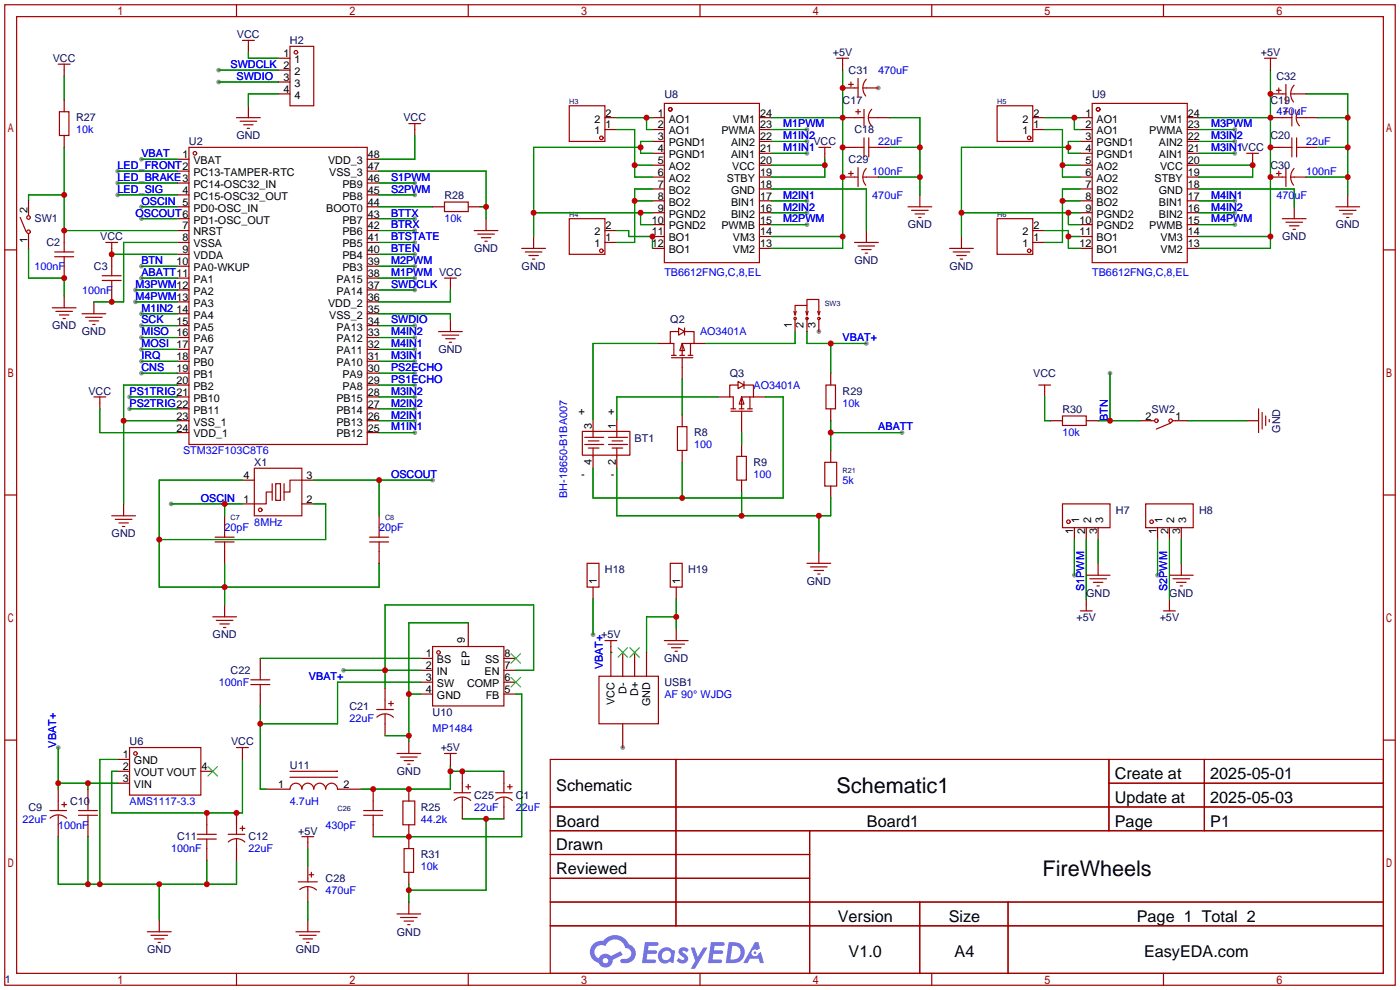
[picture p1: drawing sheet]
<svg xmlns="http://www.w3.org/2000/svg" width="299mm" height="212mm" viewBox="0 0 299 212" stroke-linecap="round" stroke-linejoin="round" font-family="sans-serif">
<g fill="#999">
<circle cx="175" cy="70.9" r=".51"/>
<circle cx="133.1" cy="159.8" r=".51"/>
<circle cx="187.7" cy="18.8" r=".51"/>
<circle cx="25.1" cy="39.1" r=".51"/>
<circle cx="25.1" cy="41.7" r=".51"/>
<circle cx="30.2" cy="44.2" r=".51"/>
<circle cx="30.2" cy="46.7" r=".51"/>
<circle cx="30.2" cy="69.6" r=".51"/>
<circle cx="30.2" cy="72.1" r=".51"/>
<circle cx="30.2" cy="74.7" r=".51"/>
<circle cx="30.2" cy="77.2" r=".51"/>
<circle cx="30.2" cy="79.8" r=".51"/>
<circle cx="88.6" cy="39.1" r=".51"/>
<circle cx="88.6" cy="41.7" r=".51"/>
<circle cx="88.6" cy="46.7" r=".51"/>
<circle cx="88.6" cy="49.3" r=".51"/>
<circle cx="88.6" cy="51.8" r=".51"/>
<circle cx="88.6" cy="54.4" r=".51"/>
<circle cx="88.6" cy="62" r=".51"/>
<circle cx="88.6" cy="69.6" r=".51"/>
<circle cx="88.6" cy="72.1" r=".51"/>
<circle cx="88.6" cy="74.7" r=".51"/>
<circle cx="30.2" cy="34" r=".51"/>
<circle cx="30.2" cy="56.9" r=".51"/>
<circle cx="30.2" cy="59.4" r=".51"/>
<circle cx="29" cy="62" r=".51"/>
<circle cx="88.6" cy="77.2" r=".51"/>
<circle cx="88.6" cy="56.9" r=".51"/>
<circle cx="88.6" cy="79.8" r=".51"/>
<circle cx="88.6" cy="82.3" r=".51"/>
<circle cx="88.6" cy="84.8" r=".51"/>
<circle cx="88.6" cy="87.4" r=".51"/>
<circle cx="88.6" cy="89.9" r=".51"/>
<circle cx="88.6" cy="92.5" r=".51"/>
<circle cx="27.7" cy="87.4" r=".51"/>
<circle cx="27.7" cy="84.8" r=".51"/>
<circle cx="88.6" cy="59.4" r=".51"/>
<circle cx="29" cy="64.5" r=".51"/>
<circle cx="12.4" cy="159.8" r=".51"/>
<circle cx="36.6" cy="107.7" r=".51"/>
<circle cx="92.5" cy="102.6" r=".51"/>
<circle cx="46.7" cy="15" r=".51"/>
<circle cx="46.7" cy="17.5" r=".51"/>
<circle cx="25.1" cy="36.6" r=".51"/>
<circle cx="185.2" cy="73.4" r=".51"/>
<circle cx="172.5" cy="27.7" r=".51"/>
<circle cx="172.5" cy="48" r=".51"/>
<circle cx="172.5" cy="32.8" r=".51"/>
<circle cx="172.5" cy="30.2" r=".51"/>
<circle cx="172.5" cy="42.9" r=".51"/>
<circle cx="172.5" cy="45.5" r=".51"/>
<circle cx="263.9" cy="27.7" r=".51"/>
<circle cx="263.9" cy="48" r=".51"/>
<circle cx="263.9" cy="32.8" r=".51"/>
<circle cx="263.9" cy="30.2" r=".51"/>
<circle cx="263.9" cy="42.9" r=".51"/>
<circle cx="263.9" cy="45.5" r=".51"/>
<circle cx="229.6" cy="122.9" r=".51"/>
<circle cx="247.4" cy="122.9" r=".51"/>
<circle cx="192.8" cy="92.5" r=".51"/>
<circle cx="237.2" cy="79.8" r=".51"/>
<circle cx="73.4" cy="143.3" r=".51"/>
<circle cx="126.7" cy="135.6" r=".51"/>
<circle cx="30.2" cy="67.1" r=".51"/>
</g>
<g fill="none" stroke="#a10000" stroke-width=".25">
<path d="M1 1h297.2v209.6h-297.2zM3.6 3.6h292.1v204.4h-292.1zM50.5 1v2.6M100.1 1v2.6M149.6 1v2.6M199.1 1v2.6M248.7 1v2.6M1 53.4h2.6M295.7 53.4h2.5M1 105.8h2.6M295.7 105.8h2.5M1 158.2h2.6"/>
<path d="M295.7 158.2h2.5M117.6 162.3h178.1v45.7h-178.1zM117.6 172.5h178.1M117.6 177.5h178.1M144.5 162.3v35.6M173 177.5v30.5M237 162.3v15.2M237 167.4h58.7M257.4 162.3v15.2M117.6 182.6h55.4M117.6 192.8h178.1M117.6 187.7h55.4"/>
<path d="M117.6 197.9h178.1M196.6 192.8v15.2M215.4 192.8v15.2M50.5 208v2.6M100.1 208v2.6M149.6 208v2.6M199.1 208v2.6M248.7 208v2.6"/>
</g>
<g fill="#5487ff">
<path d="M145.3 202.7a1.3 1.3 0 0 1 1.9 .3l-.4 .6a.54 .54 0 0 0-.9-.2l.1 .2a1.34 1.34 0 0 1 .9 1.8 1.47 1.47 0 0 1-2.3-.1l.5-.6 .8 .5a.31 .31 0 0 0 .4-.3 .31 .31 0 0 0-.3-.4 1.12 1.12 0 0 1-.7-1.8z"/>
<path d="M147.6 202.5h.9l.6 2 1.2-2h.9l-2.7 4.6h-.9l1-1.7z"/>
<path d="M137.8 201.4h1.7a1.31 1.31 0 0 1 1.2 .2 .4 .4 0 0 1-.3 .5l-1.8 .1-.1 .9h1.6a.4 .4 0 0 1 .4 .4 .4 .4 0 0 1-.5 .4h-1.6l-.2 1.2h1.4a.46 .46 0 0 1 .5 0 .46 .46 0 0 1 .1 .5l-.4 .2h-2.6z"/>
<path d="M151.9 201.4h1.7a1.32 1.32 0 0 1 1.2 .2 .39 .39 0 0 1-.3 .5l-1.8 .1-.1 .9h1.6a.4 .4 0 0 1 .4 .4 .4 .4 0 0 1-.4 .4h-1.7l-.2 1.2h1.4a.46 .46 0 0 1 .5 0 .46 .46 0 0 1 .1 .5l-.4 .2h-2.6z"/>
<path d="M161.3 201.4h.8l.3 1.3-.6 .4a.75 .75 0 0 0-1.1 .3 .75 .75 0 0 0 .5 1 .75 .75 0 0 0 .9-.7l.5-.2 .6 2.3h-.8l-.3-.9h-1.8l-.5 .9h-1z"/>
<path d="M155.7 201.4l-.6 4.4h1.5a2.27 2.27 0 0 0 2.6-2.2 2.27 2.27 0 0 0-2.7-2.2zM156.5 202.1a1.5 1.5 0 0 1 1.8 1.6 1.5 1.5 0 0 1-1.9 1.4h-.3z"/>
<path d="M141.2 203a1.6 1.6 0 0 0-.3 2.3 1.6 1.6 0 0 0 2.3 .2l.7 .3 .3-2.4-.1-.3-.5-.1a1.58 1.58 0 0 0-2.4 0zM141.8 203.5a.98 .98 0 0 1 1.6 .4 .98 .98 0 0 1-1.1 1.3 .94 .94 0 0 1-.9-.7 .94 .94 0 0 1 .4-1z"/>
<path d="M126.8 201.8a2.37 2.37 0 0 0 1.1 4 1.54 1.54 0 0 0 1.8 1 1.54 1.54 0 0 0 1.2-1.6l2.2-1.1-.5-.8-2 1a1.57 1.57 0 0 0-2.7 .5 1.5 1.5 0 0 1-.7-2.1 1.5 1.5 0 0 1 2.2-.5 2.23 2.23 0 0 1 2.3-1.4 2.23 2.23 0 0 1 2 1.8 1.16 1.16 0 0 1 1.2 1.1 1.16 1.16 0 0 1-1.1 1.2h-.7a.47 .47 0 0 0-.5 .4 .47 .47 0 0 0 .4 .5 2.17 2.17 0 0 0 2.5-.9 2.17 2.17 0 0 0-.3-2.7l-.8-.4a3.2 3.2 0 0 0-5.5-.7l-1.1 .1zM128.8 205.3a.6 .6 0 0 1 1.2 0 .6 .6 0 0 1-1.2 0z"/>
<circle cx="161.4" cy="203.6" r=".28"/>
</g>
<g fill="none" stroke="#a10000" stroke-width=".25">
<path d="M12.4 13.7h2.6M13.7 13.7v1.3M51.8 8.6h2.6M53.1 8.6v1.3M62 9.9h5.1v12.7h-5.1zM178.8 12.4h2.6M180.1 12.4v1.3M181.4 18h1M181.9 17.5v1M182.6 18.8h.8M183.4 16.8v4M184.4 18.8h.8"/>
<path d="M185.1 16.9a2.74 2.74 0 0 0-.1 3.6M270.3 12.4h2.5M271.5 12.4v1.3M272.8 19.3h1M273.3 18.8v1M274.8 18v4.1M276.6 18.2a2.74 2.74 0 0 0-.1 3.6M12.7 23.9h2v5.1h-2zM40.4 31.5h38.1v63.5h-38.1zM50.5 25.1h5.1M51.3 25.9h3.6M52.1 26.7h2"/>
<path d="M52.8 27.4h.5M87.4 26.4h2.5M88.6 26.4v1.3M121.7 22.6h7.6v7.6h-7.6zM142 22.1h20.3v34h-20.3zM175 31.5h2.5M176.3 31.5v1.3M181.4 37.1h1M181.9 36.6v1M182.6 25.1h2.1M182.6 31.5h2.1M182.6 37.8h.8"/>
<path d="M182.9 23.9h1M183.4 23.4v1M183.4 35.8v4.1M184.4 37.8h.8M184.7 23.4v3.5M184.7 29.5v4M185.1 36a2.74 2.74 0 0 0-.1 3.6M185.7 25.1h2M185.7 29.5v4M185.7 31.5h2M186.3 23.4a2.54 2.54 0 0 0 0 3.5M213.1 22.6h7.6v7.6h-7.6z"/>
<path d="M233.4 22.1h20.3v34h-20.3zM266.4 32.8h2.6M267.7 32.8v1.2M272.8 37.1h1M273.3 36.6v1M274.1 25.1h2M274.1 31.5h2M274.1 37.8h.7M274.1 20.1h.7M274.3 23.9h1M274.8 23.4v1M274.8 35.8v4.1"/>
<path d="M275.8 37.8h.8M275.8 20.1h.8M276.1 23.4v3.5M276.1 29.5v4M276.6 36a2.74 2.74 0 0 0-.1 3.6M277.1 25.1h2M277.1 31.5h2M277.1 29.5v4M277.8 23.4a2.54 2.54 0 0 0-.1 3.5M4.3 46.5l1.3 3M6.1 45.5v.5M6.1 50v.5"/>
<path d="M11.7 54.9h4M11.7 53.8h4M13.7 51.8v2M13.7 54.9v2M21.8 59.9h4.1M21.8 58.9h4.1M22.6 51.8h2.5M23.9 51.8v1.3M23.9 56.9v2M23.9 59.9v2.1M95 43.2h5.1v2h-5.1zM95 59.4h2.5"/>
<path d="M96.3 59.4v1.3M101.3 49.3h5.1M102.1 50h3.6M102.9 50.8h2M103.6 51.6h.5M111.5 53.1h5.1M112.3 53.8h3.5M113 54.6h2.1M113.8 55.4h.5M121.7 46.7h7.6v7.7h-7.6zM182.6 51.8h5.1M183.4 52.6h3.5"/>
<path d="M184.1 53.3h2.1M184.9 54.1h.5M194.1 44.2h5M194.8 45h3.6M195.6 45.7h2M196.3 46.5h.5M202.9 53.1h5.1M203.7 53.8h3.6M204.5 54.6h2M205.2 55.4h.5M213.1 46.7h7.6v7.7h-7.6zM274.1 46.7h5"/>
<path d="M274.8 47.5h3.6M275.6 48.3h2M276.4 49h.5M285.5 44.2h5.1M286.3 45h3.5M287 45.7h2.1M287.8 46.5h.5M11.2 65.8h5.1M11.9 66.5h3.6M12.7 67.3h2M13.5 68.1h.5M17.5 67.1h5.1"/>
<path d="M18.3 67.8h3.5M19 68.6h2.1M19.8 69.3h.5M93.7 70.9h5.1M94.5 71.6h3.5M95.2 72.4h2.1M96 73.2h.5M143.5 76.5h4.6M143.5 75.9h1M145 70.1l1.3 .8-1.3 .7zM145 70.9h-1.7v2.5h.7v2.5M145.3 75.9h1"/>
<path d="M145.8 73.4l.5 1.5h-1zM145.8 76.5v2M146.3 70.9h2v2.5h-2.5v2.5M146.3 70.1v1.5M147.1 75.9h1M147.6 73.4v2.5M169.7 66.5l.2 .8M169.9 67.3v-2h2.6v2M170.2 66.5l-.3 .8M172.2 66.5l.3 .8M172.5 65.3v-1.3h2.5v3.1M172.7 66.5l-.2 .8"/>
<path d="M174.8 66.5l.2 .8 .3-.8M20.1 84.8h2.5M21.3 84.8v1.3M124.5 92.2h10.1v5.1h-10.1zM125 93.5h4M125 95h4M125.7 94.2h2.3M125.7 95.8h2.3M126.7 92.2v1.3M126.7 95.8v1.7M130 93.5h4.1M130 95h4.1"/>
<path d="M130.8 94.2h2.3M130.8 95.8h2.3M131.8 92.2v1.3M131.8 95.8v1.7M144.8 91.2h2v5.1h-2zM156.2 87.9h4.6M156.2 87.4h1M157.5 97.5h2v5.1h-2zM157.7 81.5l1.3 .8-1.3 .8zM157.7 82.3h-1.7v2.5h.7v2.6M158 87.4h1M158.5 84.8l.5 1.6h-1z"/>
<path d="M158.5 87.9v2M159 82.3h2v2.5h-2.5v2.6M159 81.5v1.6M159.8 87.4h1M160.3 84.8v2.6M176.3 98.8h2.5v5.1h-2.5zM176.5 82.3h2.1v5.1h-2.1zM222 82.3h2.5M223.3 82.3v1.3M227.1 88.9h5.1v2h-5.1zM246.1 89.9h.5M250.2 90.4l-3.1 1.3"/>
<path d="M250.7 89.9h.5M269 87.4v5.1M269.7 88.1v3.6M270.5 88.9v2M271.3 89.7v.5M23.9 110.2h5.1M24.6 111h3.6M25.4 111.8h2M26.2 112.5h.5M46 114.8h4M46 115.8h4M48 112.8v2"/>
<path d="M48 115.8v2.1M54.4 100.1h10.1v10.1h-10.1zM58.2 105.2h-1.3v2.5h-2.5M58.2 103.4v3.5M58.9 103.4h1v3.5h-1zM60.7 103.4v3.5M64.5 102.6h-2.5v2.6h-1.3M79 114.8h4.1M79 115.8h4.1M81 112.8v2M81 115.8v2.1M227.1 107.7h10.1v5.1h-10.1z"/>
<path d="M244.9 107.7h10.1v5.1h-10.1zM45.5 131.8h5M46.2 132.6h3.6M47 133.4h2M47.8 134.1h.5M92.5 138.2h15.2v12.7h-15.2zM125.5 120.4h2.5v5.1h-2.5zM129.3 136.9h2.5M130.6 136.9v1.3M142 136.9h5.1M142.7 137.7h3.6M143.3 120.4h2.5v5.1h-2.5z"/>
<path d="M143.5 138.4h2M144.3 139.2h.5M172.5 120.4h5M173.2 121.2h3.6M174 121.9h2M174.8 122.7h.5M230.9 130.6h2.5M232.2 129.3v1.3M232.2 122.9h5M232.9 123.7h3.6M233.7 124.5h2M234.4 125.2h.5"/>
<path d="M248.7 130.6h2.5M249.9 129.3v1.3M249.9 122.9h5.1M250.7 123.7h3.6M251.5 124.5h2M252.2 125.2h.5M27.7 159.8h15.2v10.1h-15.2zM50.5 159.8h2.6M51.8 159.8v1.2M53.6 145.3h4.1M53.6 146.3h4.1M55.6 143.3v2"/>
<path d="M55.6 146.3v2M80.5 151.6h3.6M80.5 153.3a2.54 2.54 0 0 1 3.6 0M82.3 149.6v2M82.3 152.7v2M83.1 150.4h1M83.6 149.9v1M128 144.5h12.7v10.2h-12.7zM10.7 173.2h3.5M10.7 174.9a2.54 2.54 0 0 1 3.5 0M12.4 171.2v2M12.4 174.2v2.1"/>
<path d="M13.2 172h1M13.7 171.5v1M16.8 173.2h4M16.8 174.2h4M18.8 171.2v2M18.8 174.2v2.1M42.2 178.3h4M42.2 179.3h4M44.2 176.3v2M44.2 179.3v2.1M48.8 178.3h3.5M48.8 179.9a2.54 2.54 0 0 1 3.5 .1"/>
<path d="M50.5 176.3v2M50.5 179.3v2.1M51.3 177h1M51.8 176.5v1M62 164.8h10.1h-.2M62 168.7a1.27 1.27 0 0 1 1.2-1.3 1.27 1.27 0 0 1 1.3 1.3 1.27 1.27 0 0 1 1.3-1.3 1.27 1.27 0 0 1 1.3 1.3 1.27 1.27 0 0 1 1.2-1.3 1.27 1.27 0 0 1 1.3 1.3 1.27 1.27 0 0 1 1.3-1.3 1.27 1.27 0 0 1 1.2 1.3M62 166.1h10.1M64.5 178.8h2.6M65.8 178.8v1.3M77.7 173.2h4.1M77.7 174.2h4.1M79.8 171.2v2"/>
<path d="M79.8 174.2v2.1M84.8 161h5.1M85.6 161.8h3.6M86.1 171.2h2.5v5.1h-2.5zM86.4 162.6h2M87.1 163.3h.5M95 161h2.5M96.3 161v1.3M97 169.4h3.6M97.1 171.1a2.54 2.54 0 0 1 3.5 0M98.8 167.4v2M98.8 170.4v2.1"/>
<path d="M99.6 168.1h1M100.1 167.6v1.1M105.9 169.4h3.6M105.9 171.1a2.54 2.54 0 0 1 3.6 0M107.7 167.4v2M107.7 170.4v2.1M108.5 168.1h1M109 167.6v1.1M31.5 199.1h5.1M32.3 199.9h3.5M63.2 199.1h5.1M63.8 188.5h4"/>
<path d="M64 199.9h3.6M64.1 190.1a2.74 2.74 0 0 1 3.5 .1M65.8 187.7v.8M65.8 189.5v.7M66 186.9h1.1M66.5 186.4v1.1M84.8 195.3h5.1M85.6 196.1h3.6M86.4 181.4h2v5h-2zM86.4 196.9h2M87.1 197.6h.5M33 200.7h2.1"/>
<path d="M33.8 201.4h.5M64.8 200.7h2M65.5 201.4h.5"/>
<circle cx="63.2" cy="11.2" r=".38"/>
<circle cx="41.7" cy="32.8" r=".38"/>
<circle cx="128.5" cy="29.5" r=".38"/>
<circle cx="143.3" cy="23.4" r=".38"/>
<circle cx="220" cy="29.5" r=".38"/>
<circle cx="234.7" cy="23.4" r=".38"/>
<circle cx="6.1" cy="49.5" r=".38"/>
<circle cx="6.1" cy="46.5" r=".38"/>
<circle cx="128.5" cy="53.6" r=".38"/>
<circle cx="220" cy="53.6" r=".38"/>
<circle cx="169.9" cy="68.1" r=".25"/>
<circle cx="172.5" cy="68.1" r=".25"/>
<circle cx="175" cy="68.1" r=".25"/>
<circle cx="247.1" cy="89.9" r=".38"/>
<circle cx="250.2" cy="89.9" r=".38"/>
<circle cx="55.6" cy="109" r=".38"/>
<circle cx="228.3" cy="111.5" r=".38"/>
<circle cx="246.1" cy="111.5" r=".38"/>
<circle cx="93.7" cy="139.4" r=".38"/>
<circle cx="29" cy="161" r=".38"/>
</g>
<g fill="none" stroke="#870000" stroke-width=".25">
<path d="M13.7 15v1.3M53.1 9.9v1.3M59.4 12.4h2.6M59.4 15h2.6M59.4 17.5h2.6M180.1 13.7v1.3M180.1 18.8h2.5M185.2 18.8h2.5M271.5 13.7v1.3M13.7 21.3v2.6M13.7 29v2.5M37.8 34h2.6"/>
<path d="M37.8 36.6h2.6M37.8 39.1h2.6M53.1 22.6v2.5M59.4 20.1h2.6M78.5 34h2.5M78.5 36.6h2.5M78.5 39.1h2.5M88.6 27.7v1.3M129.3 25.1h2.5M129.3 27.7h2.5M139.4 25.1h2.6M139.4 27.7h2.6"/>
<path d="M139.4 30.2h2.6M139.4 32.8h2.6M139.4 35.3h2.6M139.4 37.8h2.6M162.3 25.1h2.5M162.3 27.7h2.5M162.3 30.2h2.5M162.3 32.8h2.5M162.3 35.3h2.5M162.3 37.8h2.5M176.3 32.8v1.2M180.1 25.1h2.5"/>
<path d="M180.1 37.8h2.5M180.1 31.5h2.5M185.2 37.8h2.5M187.7 25.1h2.5M187.7 31.5h2.5M220.7 25.1h2.6M220.7 27.7h2.6M230.9 25.1h2.5M230.9 27.7h2.5M230.9 30.2h2.5M230.9 32.8h2.5M230.9 35.3h2.5"/>
<path d="M230.9 37.8h2.5M253.7 25.1h2.6M253.7 27.7h2.6M253.7 30.2h2.6M253.7 32.8h2.6M253.7 35.3h2.6M253.7 37.8h2.6M267.7 34v1.3M271.5 20.1h2.6M271.5 25.1h2.6M271.5 37.8h2.6M271.5 31.5h2.6"/>
<path d="M276.6 20.1h2.5M276.6 37.8h2.5M279.1 25.1h2.6M279.1 31.5h2.6M6.1 42.9v2.6M6.1 50.5v2.6M13.7 49.3v2.5M13.7 56.9v2.5M23.9 53.1v3.8M37.8 41.7h2.6M37.8 44.2h2.6M37.8 46.7h2.6"/>
<path d="M37.8 49.3h2.6M37.8 51.8h2.6M37.8 54.4h2.6M37.8 56.9h2.6M37.8 59.4h2.6M78.5 41.7h2.5M78.5 44.2h2.5M78.5 46.7h2.5M78.5 49.3h2.5M78.5 51.8h2.5M78.5 54.4h2.5M78.5 56.9h2.5"/>
<path d="M78.5 59.4h2.5M92.5 44.2h2.5M100.1 44.2h2.5M103.9 46.7v2.6M114 50.5v2.6M129.3 49.3h2.5M129.3 51.8h2.5M139.4 40.4h2.6M139.4 42.9h2.6M139.4 45.5h2.6M139.4 48h2.6M139.4 50.5h2.6"/>
<path d="M139.4 53.1h2.6M162.3 40.4h2.5M162.3 42.9h2.5M162.3 45.5h2.5M162.3 48h2.5M162.3 50.5h2.5M162.3 53.1h2.5M185.2 49.3v2.5M196.6 41.7v2.5M205.5 50.5v2.6M220.7 49.3h2.6M220.7 51.8h2.6"/>
<path d="M230.9 40.4h2.5M230.9 42.9h2.5M230.9 45.5h2.5M230.9 48h2.5M230.9 50.5h2.5M230.9 53.1h2.5M253.7 40.4h2.6M253.7 42.9h2.6M253.7 45.5h2.6M253.7 48h2.6M253.7 50.5h2.6M253.7 53.1h2.6"/>
<path d="M276.6 44.2v2.5M288 41.7v2.5M13.7 63.2v2.6M20.1 64.5v2.6M23.9 62v2.5M37.8 62h2.6M37.8 64.5h2.6M37.8 67.1h2.6M37.8 69.6h2.6M37.8 72.1h2.6M37.8 74.7h2.6M37.8 77.2h2.6"/>
<path d="M37.8 79.8h2.6M78.5 62h2.5M78.5 64.5h2.5M78.5 67.1h2.5M78.5 69.6h2.5M78.5 72.1h2.5M78.5 74.7h2.5M78.5 77.2h2.5M78.5 79.8h2.5M96.3 60.7v1.3M96.3 68.3v2.6M140.7 73.4h2.6"/>
<path d="M145.8 78.5v2.5M148.3 73.4h2.6M169.9 68.3v2.6M172.5 67.8v3.1M175 68.3v2.6M177.5 79.8v2.5M21.3 86.1v1.3M37.8 82.3h2.6M37.8 84.8h2.6M37.8 87.4h2.6M37.8 89.9h2.6M37.8 92.5h2.6"/>
<path d="M78.5 82.3h2.5M78.5 84.8h2.5M78.5 87.4h2.5M78.5 89.9h2.5M78.5 92.5h2.5M126.7 89.7v2.5M126.7 97.5v2.6M131.8 89.7v2.5M131.8 97.5v2.6M145.8 88.6v2.6M145.8 96.3v2.5M153.4 84.8h2.6"/>
<path d="M158.5 89.9v2.6M158.5 95v2.5M161 84.8h2.6M177.5 87.4v2.5M177.5 96.3v2.5M223.3 83.6v1.2M224.5 89.9h2.6M232.2 89.9h2.5M243.6 89.9h2.5M251.2 89.9h2.5M266.4 89.9h2.6M26.4 107.7v2.5"/>
<path d="M48 110.2v2.6M48 117.9v2.5M51.8 107.7h2.6M51.8 102.6h2.6M64.5 107.7h2.6M64.5 102.6h2.6M81 110.2v2.6M81 117.9v2.5M158.5 102.6v2.6M175 117.9v2.5M177.5 103.9v2.5M229.6 112.8v2.5"/>
<path d="M232.2 112.8v2.5M234.7 112.8v2.5M247.4 112.8v2.5M249.9 112.8v2.5M252.5 112.8v2.5M48 129.3v2.5M100.1 133.1v5.1M126.7 125.5v2.5M130.6 138.2v6.3M133.1 139.4v5.1M135.6 139.4v5.1M138.2 139.4v5.1"/>
<path d="M144.5 125.5v2.5M144.5 134.4v2.5M232.2 128v1.3M234.7 120.4v2.5M249.9 128v1.3M252.5 120.4v2.5M55.6 140.7v2.6M55.6 148.3v2.6M82.3 147.1v2.5M82.3 154.7v2.5M87.4 158.5v2.5M89.9 140.7h2.6"/>
<path d="M89.9 143.3h2.6M89.9 145.8h2.6M89.9 148.3h2.6M107.7 140.7h2.5M107.7 143.3h2.5M107.7 145.8h2.5M107.7 148.3h2.5M133.1 154.7v5.1M12.4 168.7v2.5M12.4 176.3v2.5M18.8 168.7v2.5M18.8 176.3v2.5"/>
<path d="M25.1 164.8h2.6M25.1 167.4h2.6M25.1 162.3h2.6M42.9 164.8h2.6M44.2 173.7v2.6M50.5 173.7v2.6M51.8 161v1.3M56.9 168.7h5.1M72.1 168.7h5.1M79.8 168.7v2.5M79.8 176.3v2.5M87.4 168.7v2.5"/>
<path d="M87.4 176.3v5.1M96.3 162.3v1.3M98.8 164.8v2.6M98.8 172.5v2.5M107.7 164.8v2.6M107.7 172.5v2.5M34 196.6v2.5M44.2 181.4v2.5M50.5 181.4v2.5M65.8 180.1v1.3M65.8 185.2v2.5M65.8 190.2v2.6"/>
<path d="M65.8 196.6v2.5M87.4 186.4v2.6M87.4 192.8v2.5"/>
</g>
<g fill="none" stroke="#008700" stroke-width=".25">
<path d="M13.7 16.3v5M46.7 15h12.7M46.7 17.5h12.7M53.1 11.2v1.2h6.3M180.1 15v38.1h-15.3M271.5 15v38.1h-15.2M13.7 31.5v17.8h24.1M25.1 39.1h12.7M25.1 36.6h12.7M30.2 34h7.6M59.4 20.1h-6.3v2.5M81 39.1h7.6"/>
<path d="M81 36.6h22.9v10.1M88.6 29v5h-7.6M131.8 25.1h7.6M131.8 27.7h3.8v10.1h3.8M135.6 35.3h3.8M136.9 31.5h-22.9v19M138.2 25.1v2.6h1.2M139.4 30.2h-2.5v2.6h2.5M164.8 25.1h15.3M164.8 27.7h7.7M164.8 32.8h7.7M164.8 30.2h7.7"/>
<path d="M164.8 35.3h11.5M176.3 34v3.8h-11.5M187.7 37.8h8.9M190.2 25.1h6.4v16.6M190.2 31.5h6.4M223.3 25.1h7.6M223.3 27.7h3.8v10.1h3.8M227.1 35.3h3.8M228.3 31.5h-22.8v19M229.6 25.1v2.6h1.3M230.9 30.2h-2.6v2.6h2.6M256.3 25.1h15.2"/>
<path d="M256.3 27.7h7.6M256.3 32.8h7.6M256.3 30.2h7.6M256.3 35.3h11.4v2.5h-11.4M279.1 20.1h8.9v21.6M279.1 37.8h8.9M281.7 25.1h6.3M281.7 31.5h6.3M6.1 53.1v6.3h7.6v3.8M13.7 41.7h-7.6v1.2M23.9 54.4h13.9M25.1 41.7h12.7"/>
<path d="M30.2 44.2h7.6M30.2 46.7h7.6M30.2 56.9h7.6M30.2 59.4h7.6M37.8 51.8h-11.4v12.7h-6.3M81 41.7h7.6M81 44.2h11.5M81 46.7h7.6M81 49.3h7.6M81 51.8h7.6M81 54.4h7.6M81 56.9h7.6"/>
<path d="M81 59.4h7.6M102.6 44.2h1.3M114 45.5h25.4M131.8 49.3h2.6v1.2h5v2.6M135.6 42.9h3.8M136.9 45.5v2.5h2.5M139.4 40.4h-3.8v11.4h-3.8M164.8 45.5h7.7M164.8 48h7.7M164.8 50.5h15.3M164.8 40.4h20.4v8.9M164.8 42.9h7.7"/>
<path d="M205.5 45.5h25.4M223.3 49.3h5v3.8h2.6M227.1 42.9h3.8M228.3 45.5v2.5h2.6M228.3 50.5h2.6M230.9 40.4h-3.8v11.4h-3.8M256.3 45.5h7.6M256.3 48h7.6M256.3 50.5h15.2M256.3 40.4h20.3v3.8M256.3 42.9h7.6M29 62h8.8"/>
<path d="M29 64.5h8.8M30.2 69.6h7.6M30.2 72.1h7.6M30.2 74.7h7.6M30.2 77.2h7.6M30.2 79.8h7.6M30.2 67.1h7.6M81 69.6h7.6M81 72.1h7.6M81 74.7h7.6M81 77.2h7.6M81 79.8h7.6"/>
<path d="M81 62h7.6M81 67.1h15.3v1.2M96.3 62v2.5h-15.3M140.7 73.4h-14v16.3M169.9 70.9v2.5h-19M172.5 70.9v2.5h12.7M177.5 73.4v6.4M237.2 79.8v10.1M21.3 87.4v5.1h16.5M26.4 89.9h11.4M27.7 84.8h10.1M27.7 87.4h10.1"/>
<path d="M37.8 82.3h-11.4v25.4M81 82.3h7.6M81 89.9h7.6M81 92.5h7.6M81 84.8h7.6M81 87.4h7.6M145.8 81v7.6M145.8 98.8v7.6M153.4 84.8h-21.6v4.9M158.5 92.5v2.5M163.6 84.8h3.8v21.6h-40.7v-6.3M177.5 92.5h15.3"/>
<path d="M177.5 89.9v6.4M223.3 84.8v5.1h1.2M234.7 89.9h8.9M253.7 89.9h12.7M36.6 107.7h15.2M48 107.7v2.5M51.8 102.6h-17.8v22.9h47v-5.1M67.1 107.7h2.5v7.6h-35.6M67.1 102.6h25.4M81 102.6v7.6M131.8 100.1v10.1h45.7v-3.8M158.5 105.2v5"/>
<path d="M175 110.2v7.7M229.6 115.3v7.6M232.2 115.3v12.7M234.7 115.3v5.1M247.4 115.3v7.6M249.9 115.3v12.7M252.5 115.3v5.1M48 120.4v8.9M100.1 133.1h-12.7v25.4M126.7 128v7.6M130.6 139.4h.1M144.5 131.8h-6.3v7.6"/>
<path d="M144.5 128v6.4M12.4 159.8v8.9M55.6 140.7h34.3M55.6 150.9v17.8h1.3M73.4 143.3h16.5M82.3 157.2h5.1M87.4 148.3h2.5M89.9 145.8h-17.8v8.9h-16.5M110.2 143.3h3.8v-14h-31.7v17.8M110.2 148.3h1.3v30.5h-31.7M12.4 167.4h12.7M12.4 178.8v10.2h38.1v-5.1"/>
<path d="M18.8 167.4v1.3M18.8 178.8v10.2M25.1 162.3h-3.8v26.7M51.8 162.3v11.4h-27.9v-8.9h1.2M96.3 163.6v5.1h-19.1M96.3 164.8h11.4M98.8 175h8.9M103.9 175v15.2h-16.5M34 189v7.6M44.2 183.9v5.1M65.8 181.4v3.8M65.8 192.8v3.8"/>
<path d="M87.4 189v3.8"/>
</g>
<path d="M109.2 139.7l2.1 2M111.3 139.7l-2.1 2M132.1 138.4l2 2.1M134.1 138.4l-2 2.1M134.6 138.4l2.1 2.1M136.7 138.4l-2.1 2.1M109.2 144.8l2.1 2M111.3 144.8l-2.1 2M44.4 163.8l2.1 2.1M46.5 163.8l-2.1 2.1" fill="none" stroke="#3c3" stroke-width=".25"/>
<g fill="#c00">
<circle cx="23.9" cy="64.5" r=".63"/>
<circle cx="26.4" cy="89.9" r=".63"/>
<circle cx="103.9" cy="44.2" r=".63"/>
<circle cx="13.7" cy="59.4" r=".63"/>
<circle cx="13.7" cy="49.3" r=".63"/>
<circle cx="13.7" cy="41.7" r=".63"/>
<circle cx="23.9" cy="54.4" r=".63"/>
<circle cx="50.5" cy="173.7" r=".63"/>
<circle cx="44.2" cy="173.7" r=".63"/>
<circle cx="18.8" cy="167.4" r=".63"/>
<circle cx="12.4" cy="167.4" r=".63"/>
<circle cx="34" cy="189" r=".63"/>
<circle cx="21.3" cy="189" r=".63"/>
<circle cx="18.8" cy="189" r=".63"/>
<circle cx="44.2" cy="189" r=".63"/>
<circle cx="34" cy="115.3" r=".63"/>
<circle cx="48" cy="125.5" r=".63"/>
<circle cx="48" cy="107.7" r=".63"/>
<circle cx="81" cy="102.6" r=".63"/>
<circle cx="177.5" cy="73.4" r=".63"/>
<circle cx="145.8" cy="106.4" r=".63"/>
<circle cx="138.2" cy="25.1" r=".63"/>
<circle cx="136.9" cy="31.5" r=".63"/>
<circle cx="114" cy="45.5" r=".63"/>
<circle cx="136.9" cy="45.5" r=".63"/>
<circle cx="135.6" cy="35.3" r=".63"/>
<circle cx="180.1" cy="25.1" r=".63"/>
<circle cx="180.1" cy="31.5" r=".63"/>
<circle cx="180.1" cy="37.8" r=".63"/>
<circle cx="180.1" cy="50.5" r=".63"/>
<circle cx="180.1" cy="18.8" r=".63"/>
<circle cx="196.6" cy="31.5" r=".63"/>
<circle cx="196.6" cy="37.8" r=".63"/>
<circle cx="176.3" cy="35.3" r=".63"/>
<circle cx="229.6" cy="25.1" r=".63"/>
<circle cx="228.3" cy="31.5" r=".63"/>
<circle cx="205.5" cy="45.5" r=".63"/>
<circle cx="228.3" cy="45.5" r=".63"/>
<circle cx="227.1" cy="35.3" r=".63"/>
<circle cx="271.5" cy="25.1" r=".63"/>
<circle cx="271.5" cy="31.5" r=".63"/>
<circle cx="271.5" cy="37.8" r=".63"/>
<circle cx="271.5" cy="50.5" r=".63"/>
<circle cx="271.5" cy="20.1" r=".63"/>
<circle cx="288" cy="31.5" r=".63"/>
<circle cx="288" cy="25.1" r=".63"/>
<circle cx="288" cy="37.8" r=".63"/>
<circle cx="267.7" cy="35.3" r=".63"/>
<circle cx="177.5" cy="92.5" r=".63"/>
<circle cx="237.2" cy="89.9" r=".63"/>
<circle cx="175" cy="110.2" r=".63"/>
<circle cx="158.5" cy="110.2" r=".63"/>
<circle cx="82.3" cy="143.3" r=".63"/>
<circle cx="55.6" cy="154.7" r=".63"/>
<circle cx="87.4" cy="178.8" r=".63"/>
<circle cx="87.4" cy="168.7" r=".63"/>
<circle cx="79.8" cy="168.7" r=".63"/>
<circle cx="96.3" cy="164.8" r=".63"/>
<circle cx="98.8" cy="164.8" r=".63"/>
<circle cx="87.4" cy="148.3" r=".63"/>
<circle cx="87.4" cy="157.2" r=".63"/>
<circle cx="87.4" cy="190.2" r=".63"/>
<circle cx="103.9" cy="175" r=".63"/>
<circle cx="144.5" cy="131.8" r=".63"/>
<circle cx="227.1" cy="42.9" r=".63"/>
<circle cx="228.3" cy="50.5" r=".63"/>
<circle cx="139.4" cy="50.5" r=".63"/>
<circle cx="135.6" cy="42.9" r=".63"/>
</g>
<g font-size="4.6">
<text x="178.8" y="169.4">Schematic1</text>
<text x="222.8" y="187.2">FireWheels</text>
</g>
<g font-size="3.5">
<text x="238.3" y="166.5">Create at</text>
<text x="258.7" y="166.5">2025-05-01</text>
<text x="118.9" y="169.1">Schematic</text>
<text x="238.3" y="171.6">Update at</text>
<text x="258.7" y="171.6">2025-05-03</text>
<text x="118.9" y="176.7">Board</text>
<text x="185.3" y="176.7">Board1</text>
<text x="238.3" y="176.7">Page</text>
<text x="258.7" y="176.7">P1</text>
<text x="118.9" y="181.8">Drawn</text>
<text x="118.9" y="186.8">Reviewed</text>
<text x="179.1" y="197">Version</text>
<text x="202.8" y="197">Size</text>
<text x="243" y="197">Page 1 Total 2</text>
<text x="181.4" y="204.6">V1.0</text>
<text x="204" y="204.6">A4</text>
<text x="244.5" y="204.6">EasyEDA.com</text>
</g>
<g font-size="2.3" fill="#000080">
<text x="50.6" y="8.2">VCC</text>
<text x="62" y="9.4">H2</text>
<text x="178" y="12">+5V</text>
<text x="269.4" y="12">+5V</text>
<text x="11.3" y="13.3">VCC</text>
<text x="181.4" y="15.8">C31</text>
<text x="272.8" y="17.1">C32</text>
<text x="142" y="20.9">U8</text>
<text x="180.1" y="22.1">C17</text>
<text x="233.4" y="20.9">U9</text>
<text x="271.5" y="22.1">C19</text>
<text x="16.3" y="26">R27</text>
<text x="50.5" y="29.8">GND</text>
<text x="86.2" y="26">VCC</text>
<text x="182.6" y="28.5">C18</text>
<text x="271.5" y="29.8">C20</text>
<text x="40.4" y="31">U2</text>
<text x="173.8" y="31">VCC</text>
<text x="181.4" y="34.8">C29</text>
<text x="271.5" y="36.1">C30</text>
<text x="7.4" y="47.5">SW1</text>
<text x="95" y="42.5">R28</text>
<text x="9.9" y="52.6">C2</text>
<text x="21.4" y="51.4">VCC</text>
<text x="101.3" y="53.9">GND</text>
<text x="194" y="48.8">GND</text>
<text x="274" y="51.4">GND</text>
<text x="285.5" y="48.8">GND</text>
<text x="20.1" y="57.7">C3</text>
<text x="111.5" y="57.7">GND</text>
<text x="182.6" y="56.4">GND</text>
<text x="202.9" y="57.7">GND</text>
<text x="11.2" y="70.4">GND</text>
<text x="17.5" y="71.7">GND</text>
<text x="143.3" y="69.1">Q2</text>
<text x="93.7" y="75.5">GND</text>
<text x="156" y="80.6">Q3</text>
<text x="220.8" y="80.6">VCC</text>
<text x="18.9" y="84.4">VCC</text>
<text x="180.1" y="84.4">R29</text>
<text x="227.1" y="88.2">R30</text>
<text x="246.1" y="88.2">SW2</text>
<text x="135.6" y="94.5">BT1</text>
<text x="148.3" y="93.3">R8</text>
<text x="273.6" y="92.5" transform="rotate(-90 273.6 92.5)">GND</text>
<text x="54.4" y="99.6">X1</text>
<text x="161" y="99.6">R9</text>
<text x="238.5" y="109.8">H7</text>
<text x="256.3" y="109.8">H8</text>
<text x="23.9" y="114.9">GND</text>
<text x="129.3" y="122.5">H18</text>
<text x="147.1" y="122.5">H19</text>
<text x="172.4" y="125">GND</text>
<text x="232.1" y="127.6">GND</text>
<text x="249.9" y="127.6">GND</text>
<text x="45.4" y="136.4">GND</text>
<text x="128.5" y="136.4">+5V</text>
<text x="230.1" y="132.6">+5V</text>
<text x="247.9" y="132.6">+5V</text>
<text x="142" y="141.5">GND</text>
<text x="49.3" y="144.1">C22</text>
<text x="142" y="146.6">USB1</text>
<text x="74.7" y="151.7">C21</text>
<text x="92.5" y="153">U10</text>
<text x="27.7" y="159.3">U6</text>
<text x="49.4" y="159.3">VCC</text>
<text x="94.2" y="160.6">+5V</text>
<text x="62" y="164.4">U11</text>
<text x="84.8" y="165.7">GND</text>
<text x="6.1" y="173.3">C9</text>
<text x="15" y="172">C10</text>
<text x="89.9" y="173.3">R25</text>
<text x="101.3" y="170.7">C25</text>
<text x="110.2" y="170.7">C1</text>
<text x="37.8" y="179.6">C11</text>
<text x="53.1" y="179.6">C12</text>
<text x="63.7" y="178.4">+5V</text>
<text x="89.9" y="183.4">R31</text>
<text x="69.6" y="188.5">C28</text>
<text x="31.5" y="203.8">GND</text>
<text x="63.2" y="203.8">GND</text>
<text x="84.8" y="199.9">GND</text>
<text x="1" y="210.1">1</text>
</g>
<g font-size="2.3" fill="#00f">
<text x="49.3" y="14.5">SWDCLK 2</text>
<text x="50.5" y="17.1">SWDIO</text>
<text x="187.7" y="15.8">470uF</text>
<text x="16.3" y="28.5">10k</text>
<text x="167.4" y="27.2">M1PWM</text>
<text x="167.4" y="29.8">M1IN2</text>
<text x="258.8" y="27.2">M3PWM</text>
<text x="258.8" y="29.8">M3IN2</text>
<text x="272.8" y="24.7">470uF</text>
<text x="30.2" y="33.6">VBAT</text>
<text x="167.4" y="32.3">M1IN1</text>
<text x="187.7" y="31">22uF</text>
<text x="258.8" y="32.3">M3IN1VCC</text>
<text x="279.1" y="31">22uF</text>
<text x="25.1" y="38.7">LED_BRAKE3</text>
<text x="25.1" y="41.2">LED_SIG</text>
<text x="25.1" y="36.1">LED_FRONT2</text>
<text x="83.6" y="38.7">S1PWM</text>
<text x="83.6" y="41.2">S2PWM</text>
<text x="186.4" y="37.4">100nF</text>
<text x="279.1" y="37.4">100nF</text>
<text x="29" y="46.3">OSCOUT6</text>
<text x="30.2" y="43.7">OSCIN 5</text>
<text x="83.6" y="46.3">BTTX</text>
<text x="95" y="47.5">10k</text>
<text x="167.4" y="47.5">M2PWM</text>
<text x="167.4" y="42.5">M2IN1</text>
<text x="167.4" y="45">M2IN2</text>
<text x="186.4" y="42.5">470uF</text>
<text x="258.8" y="47.5">M4PWM</text>
<text x="258.8" y="42.5">M4IN1</text>
<text x="258.8" y="45">M4IN2</text>
<text x="272.8" y="42.5">470uF</text>
<text x="83.6" y="48.8">BTRX</text>
<text x="83.6" y="51.4">BTSTATE</text>
<text x="83.6" y="53.9">BTEN</text>
<text x="7.4" y="57.7">100nF</text>
<text x="30.2" y="56.4">BTN</text>
<text x="30.2" y="59">ABATT11</text>
<text x="83.6" y="56.4">M2PWM</text>
<text x="83.6" y="59">M1PWM VCC</text>
<text x="142" y="59">TB6612FNG,C,8,EL</text>
<text x="233.4" y="59">TB6612FNG,C,8,EL</text>
<text x="17.5" y="62.8">100nF</text>
<text x="29" y="61.5">M3PWM12</text>
<text x="29" y="64.1">M4PWM13</text>
<text x="83.6" y="61.5">SWDCLK</text>
<text x="30.2" y="69.1">SCK</text>
<text x="30.2" y="71.7">MISO 16</text>
<text x="30.2" y="66.6">M1IN2</text>
<text x="83.6" y="69.1">SWDIO</text>
<text x="83.6" y="71.7">M4IN2</text>
<text x="149.6" y="71.7">AO3401A</text>
<text x="30.2" y="74.2">MOSI 17</text>
<text x="30.2" y="76.8">IRQ</text>
<text x="83.6" y="74.2">M4IN1</text>
<text x="83.6" y="76.8">M3IN1</text>
<text x="180.1" y="72.9">VBAT+</text>
<text x="30.2" y="79.3">CNS</text>
<text x="83.6" y="79.3">PS2ECHO</text>
<text x="83.6" y="81.8">PS1ECHO</text>
<text x="161" y="83.1">AO3401A</text>
<text x="27.7" y="86.9">PS2TRIG22</text>
<text x="27.7" y="84.4">PS1TRIG21</text>
<text x="83.6" y="84.4">M3IN2</text>
<text x="83.6" y="86.9">M2IN2</text>
<text x="83.6" y="89.5">M2IN1</text>
<text x="180.1" y="86.9">10k</text>
<text x="236.8" y="89.9" transform="rotate(-90 236.8 89.9)">BTN</text>
<text x="83.6" y="92">M1IN1</text>
<text x="148.3" y="95.8">100</text>
<text x="187.7" y="92">ABATT</text>
<text x="227.1" y="93.3">10k</text>
<text x="39.1" y="97.1">STM32F103C8T6</text>
<text x="42.9" y="107.2">OSCIN</text>
<text x="83.6" y="102.2">OSCOUT</text>
<text x="121.2" y="106.4" transform="rotate(-90 121.2 106.4)">BH-18650-B1BA007</text>
<text x="161" y="102.2">100</text>
<text x="180.1" y="103.4">5k</text>
<text x="48" y="113.6">20pF</text>
<text x="54.4" y="112.3">8MHz</text>
<text x="81" y="113.6">20pF</text>
<text x="231.7" y="126.3" transform="rotate(-90 231.7 126.3)">S1PWM</text>
<text x="249.5" y="126.3" transform="rotate(-90 249.5 126.3)">S2PWM</text>
<text x="128.8" y="143" transform="rotate(-90 128.8 143)">VBAT+</text>
<text x="46.7" y="146.6">100nF</text>
<text x="66" y="145.3">VBAT+</text>
<text x="142" y="149.1">AF 90° WJDG</text>
<text x="74.7" y="154.2">22uF</text>
<text x="12" y="159.8" transform="rotate(-90 12 159.8)">VBAT+</text>
<text x="92.5" y="156.5">MP1484</text>
<text x="27.7" y="172">AMS1117-3.3</text>
<text x="62" y="172">4.7uH</text>
<text x="101.3" y="173.3">22uF</text>
<text x="110.2" y="173.3">22uF</text>
<text x="4.8" y="175.8">22uF</text>
<text x="12.4" y="177.1">100nF</text>
<text x="69.6" y="177.1">430pF</text>
<text x="89.9" y="175.8">44.2k</text>
<text x="36.6" y="182.2">100nF</text>
<text x="53.1" y="182.2">22uF</text>
<text x="89.9" y="186">10k</text>
<text x="69.6" y="191.1">470uF</text>
</g>
<g font-size="2.3">
<text x="60.6" y="12.2">1</text>
<text x="60.6" y="17.3">3</text>
<text x="62.9" y="13.5">1</text>
<text x="62.9" y="16">2</text>
<text x="60.6" y="19.8">4</text>
<text x="62.9" y="18.6">3</text>
<text x="62.9" y="21.1">4</text>
<text x="127.1" y="28.7">1</text>
<text x="127.1" y="26.2">2</text>
<text x="129.4" y="27.5">1</text>
<text x="129.4" y="24.9">2</text>
<text x="140.6" y="24.9">1</text>
<text x="140.6" y="27.5">2</text>
<text x="140.6" y="30">3</text>
<text x="142.9" y="26.2">AO1</text>
<text x="142.9" y="28.7">AO1</text>
<text x="154.2" y="28.7">PWMA</text>
<text x="156.6" y="26.2">VM1</text>
<text x="162.4" y="30">22</text>
<text x="162.4" y="27.5">23</text>
<text x="162.4" y="24.9">24</text>
<text x="218.5" y="28.7">1</text>
<text x="218.5" y="26.2">2</text>
<text x="220.9" y="27.5">1</text>
<text x="220.9" y="24.9">2</text>
<text x="232" y="24.9">1</text>
<text x="232" y="27.5">2</text>
<text x="232" y="30">3</text>
<text x="234.4" y="26.2">AO1</text>
<text x="234.4" y="28.7">AO1</text>
<text x="245.6" y="28.7">PWMA</text>
<text x="248.1" y="26.2">VM1</text>
<text x="253.9" y="30">22</text>
<text x="253.9" y="27.5">23</text>
<text x="253.9" y="24.9">24</text>
<text x="39" y="33.8">1</text>
<text x="41.3" y="35.1">VBAT</text>
<text x="70.1" y="35.1">VDD_3</text>
<text x="78.6" y="33.8">48</text>
<text x="140.6" y="32.5">4</text>
<text x="140.6" y="35.1">5</text>
<text x="142.9" y="31.3">PGND1</text>
<text x="142.9" y="33.8">PGND1</text>
<text x="156.2" y="33.8">AIN1</text>
<text x="156.2" y="31.3">AIN2</text>
<text x="162.4" y="35.1">20</text>
<text x="162.4" y="32.5">21</text>
<text x="232" y="32.5">4</text>
<text x="232" y="35.1">5</text>
<text x="234.4" y="31.3">PGND1</text>
<text x="234.4" y="33.8">PGND1</text>
<text x="247.7" y="33.8">AIN1</text>
<text x="247.7" y="31.3">AIN2</text>
<text x="253.9" y="35.1">20</text>
<text x="253.9" y="32.5">21</text>
<text x="39" y="41.4">4</text>
<text x="41.3" y="37.6">PC13-TAMPER-RTC</text>
<text x="41.3" y="40.2">PC14-OSC32_IN</text>
<text x="70.4" y="37.6">VSS_3</text>
<text x="73.2" y="40.2">PB9</text>
<text x="78.6" y="41.4">45</text>
<text x="78.6" y="38.9">46</text>
<text x="78.6" y="36.3">47</text>
<text x="140.6" y="37.6">6</text>
<text x="140.6" y="40.2">7</text>
<text x="142.9" y="36.3">AO2</text>
<text x="142.9" y="38.9">AO2</text>
<text x="142.9" y="41.4">BO2</text>
<text x="155.3" y="38.9">STBY</text>
<text x="156.2" y="41.4">GND</text>
<text x="156.5" y="36.3">VCC</text>
<text x="162.4" y="40.2">18</text>
<text x="162.4" y="37.6">19</text>
<text x="232" y="37.6">6</text>
<text x="232" y="40.2">7</text>
<text x="234.4" y="36.3">AO2</text>
<text x="234.4" y="38.9">AO2</text>
<text x="234.4" y="41.4">BO2</text>
<text x="246.8" y="38.9">STBY</text>
<text x="247.7" y="41.4">GND</text>
<text x="247.9" y="36.3">VCC</text>
<text x="253.9" y="40.2">18</text>
<text x="253.9" y="37.6">19</text>
<text x="5.9" y="45.5" transform="rotate(-90 5.9 45.5)">2</text>
<text x="41.3" y="42.7">PC15-OSC32_OUT</text>
<text x="41.3" y="45.2">PD0-OSC_IN</text>
<text x="41.3" y="47.8">PD1-OSC_OUT</text>
<text x="69.7" y="45.2">BOOT0</text>
<text x="73.2" y="47.8">PB7</text>
<text x="73.2" y="42.7">PB8</text>
<text x="78.6" y="46.5">43</text>
<text x="78.6" y="44">44</text>
<text x="139.3" y="47.8">10</text>
<text x="140.6" y="42.7">8</text>
<text x="140.6" y="45.2">9</text>
<text x="142.9" y="44">BO2</text>
<text x="142.9" y="46.5">PGND2</text>
<text x="156.2" y="46.5">BIN2</text>
<text x="156.2" y="44">BIN1</text>
<text x="162.4" y="47.8">15</text>
<text x="162.4" y="45.2">16</text>
<text x="162.4" y="42.7">17</text>
<text x="230.7" y="47.8">10</text>
<text x="232" y="42.7">8</text>
<text x="232" y="45.2">9</text>
<text x="234.4" y="44">BO2</text>
<text x="234.4" y="46.5">PGND2</text>
<text x="247.7" y="46.5">BIN2</text>
<text x="247.7" y="44">BIN1</text>
<text x="253.9" y="47.8">15</text>
<text x="253.9" y="45.2">16</text>
<text x="253.9" y="42.7">17</text>
<text x="5.9" y="51.8" transform="rotate(-90 5.9 51.8)">1</text>
<text x="39" y="49">7</text>
<text x="39" y="51.6">8</text>
<text x="41.3" y="50.3">NRST</text>
<text x="41.3" y="52.9">VSSA</text>
<text x="73.2" y="52.9">PB5</text>
<text x="73.2" y="50.3">PB6</text>
<text x="78.6" y="51.6">41</text>
<text x="78.6" y="49">42</text>
<text x="127.1" y="52.9">1</text>
<text x="127.1" y="50.3">2</text>
<text x="129.4" y="51.6">1</text>
<text x="129.4" y="49">2</text>
<text x="139.3" y="50.3">11</text>
<text x="139.3" y="52.9">12</text>
<text x="142.9" y="49">PGND2</text>
<text x="142.9" y="51.6">BO1</text>
<text x="154.2" y="49">PWMB</text>
<text x="156.6" y="51.6">VM3</text>
<text x="162.4" y="52.9">13</text>
<text x="162.4" y="50.3">14</text>
<text x="218.5" y="52.9">1</text>
<text x="218.5" y="50.3">2</text>
<text x="220.9" y="51.6">1</text>
<text x="220.9" y="49">2</text>
<text x="230.7" y="50.3">11</text>
<text x="230.7" y="52.9">12</text>
<text x="234.4" y="49">PGND2</text>
<text x="234.4" y="51.6">BO1</text>
<text x="245.6" y="49">PWMB</text>
<text x="248.1" y="51.6">VM3</text>
<text x="253.9" y="52.9">13</text>
<text x="253.9" y="50.3">14</text>
<text x="37.7" y="56.7">10</text>
<text x="39" y="54.1">9</text>
<text x="41.3" y="55.4">VDDA</text>
<text x="41.3" y="57.9">PA0-WKUP</text>
<text x="73.2" y="57.9">PB3</text>
<text x="73.2" y="55.4">PB4</text>
<text x="78.6" y="59.2">38</text>
<text x="78.6" y="56.7">39</text>
<text x="78.6" y="54.1">40</text>
<text x="142.9" y="54.1">BO1</text>
<text x="156.6" y="54.1">VM2</text>
<text x="234.4" y="54.1">BO1</text>
<text x="248.1" y="54.1">VM2</text>
<text x="41.3" y="60.5">PA1</text>
<text x="41.3" y="63">PA2</text>
<text x="41.3" y="65.6">PA3</text>
<text x="70.1" y="65.6">VDD_2</text>
<text x="71.9" y="63">PA14</text>
<text x="71.9" y="60.5">PA15</text>
<text x="78.6" y="64.3">36</text>
<text x="78.6" y="61.7">37</text>
<text x="37.7" y="66.8">14</text>
<text x="37.7" y="69.4">15</text>
<text x="41.3" y="68.1">PA4</text>
<text x="41.3" y="70.6">PA5</text>
<text x="70.4" y="68.1">VSS_2</text>
<text x="71.9" y="70.6">PA13</text>
<text x="78.6" y="71.9">33</text>
<text x="78.6" y="69.4">34</text>
<text x="78.6" y="66.8">35</text>
<text x="169.2" y="70.1" transform="rotate(-90 169.2 70.1)">1</text>
<text x="171.7" y="70.1" transform="rotate(-90 171.7 70.1)">2</text>
<text x="174.3" y="70.1" transform="rotate(-90 174.3 70.1)">3</text>
<text x="37.7" y="77">18</text>
<text x="41.3" y="73.2">PA6</text>
<text x="41.3" y="75.7">PA7</text>
<text x="71.9" y="75.7">PA11</text>
<text x="71.9" y="73.2">PA12</text>
<text x="78.6" y="77">31</text>
<text x="78.6" y="74.4">32</text>
<text x="37.7" y="79.5">19</text>
<text x="37.7" y="82.1">20</text>
<text x="41.3" y="78.3">PB0</text>
<text x="41.3" y="80.8">PB1</text>
<text x="41.3" y="83.3">PB2</text>
<text x="71.9" y="78.3">PA10</text>
<text x="73.2" y="83.3">PA8</text>
<text x="73.2" y="80.8">PA9</text>
<text x="78.6" y="82.1">29</text>
<text x="78.6" y="79.5">30</text>
<text x="37.7" y="89.7">23</text>
<text x="41.3" y="85.9">PB10</text>
<text x="41.3" y="88.4">PB11</text>
<text x="71.9" y="88.4">PB14</text>
<text x="71.9" y="85.9">PB15</text>
<text x="78.6" y="89.7">26</text>
<text x="78.6" y="87.1">27</text>
<text x="78.6" y="84.6">28</text>
<text x="125" y="88.7" transform="rotate(-90 125 88.7)">+</text>
<text x="131.4" y="88.7" transform="rotate(-90 131.4 88.7)">+</text>
<text x="244.8" y="89.7">2</text>
<text x="251.2" y="89.7">1</text>
<text x="37.7" y="92.2">24</text>
<text x="41.3" y="91">VSS_1</text>
<text x="41.3" y="93.5">VDD_1</text>
<text x="71.9" y="93.5">PB12</text>
<text x="71.9" y="91">PB13</text>
<text x="78.6" y="92.2">25</text>
<text x="126.5" y="91.7" transform="rotate(-90 126.5 91.7)">3</text>
<text x="131.6" y="91.7" transform="rotate(-90 131.6 91.7)">1</text>
<text x="126.5" y="99.3" transform="rotate(-90 126.5 99.3)">4</text>
<text x="131.6" y="99.3" transform="rotate(-90 131.6 99.3)">2</text>
<text x="52.1" y="107.5">1</text>
<text x="52.1" y="102.4">4</text>
<text x="65.5" y="102.4">3</text>
<text x="65.5" y="107.5">2</text>
<text x="124.2" y="102.2">-</text>
<text x="130.6" y="102.2">-</text>
<text x="230.7" y="111.8" transform="rotate(-90 230.7 111.8)">1</text>
<text x="233.2" y="111.8" transform="rotate(-90 233.2 111.8)">2</text>
<text x="235.7" y="111.8" transform="rotate(-90 235.7 111.8)">3</text>
<text x="248.4" y="111.8" transform="rotate(-90 248.4 111.8)">1</text>
<text x="251" y="111.8" transform="rotate(-90 251 111.8)">2</text>
<text x="253.5" y="111.8" transform="rotate(-90 253.5 111.8)">3</text>
<text x="229.4" y="114.2" transform="rotate(-90 229.4 114.2)">1</text>
<text x="231.9" y="114.2" transform="rotate(-90 231.9 114.2)">2</text>
<text x="234.5" y="114.2" transform="rotate(-90 234.5 114.2)">3</text>
<text x="247.2" y="114.2" transform="rotate(-90 247.2 114.2)">1</text>
<text x="249.7" y="114.2" transform="rotate(-90 249.7 114.2)">2</text>
<text x="252.2" y="114.2" transform="rotate(-90 252.2 114.2)">3</text>
<text x="127.6" y="124.7" transform="rotate(-90 127.6 124.7)">1</text>
<text x="145.3" y="124.7" transform="rotate(-90 145.3 124.7)">1</text>
<text x="99.4" y="137.4" transform="rotate(-90 99.4 137.4)">9</text>
<text x="91" y="140.5">1</text>
<text x="91" y="143">2</text>
<text x="93.4" y="141.8">BS</text>
<text x="100.4" y="142.3" transform="rotate(-90 100.4 142.3)">EP</text>
<text x="103.7" y="141.8">SS</text>
<text x="107.8" y="143">7</text>
<text x="107.8" y="140.5">8</text>
<text x="91" y="145.6">3</text>
<text x="91" y="148.1">4</text>
<text x="93.4" y="144.3">IN</text>
<text x="93.4" y="146.8">SW</text>
<text x="93.4" y="149.4">GND</text>
<text x="99.8" y="146.8">COMP</text>
<text x="103.5" y="144.3">EN</text>
<text x="103.8" y="149.4">FB</text>
<text x="107.8" y="148.1">5</text>
<text x="107.8" y="145.6">6</text>
<text x="133.9" y="148.2" transform="rotate(-90 133.9 148.2)">D-</text>
<text x="136.4" y="148.8" transform="rotate(-90 136.4 148.8)">D+</text>
<text x="131.3" y="150.7" transform="rotate(-90 131.3 150.7)">VCC</text>
<text x="139" y="150.9" transform="rotate(-90 139 150.9)">GND</text>
<text x="26.3" y="167.2">3</text>
<text x="26.3" y="164.6">2</text>
<text x="26.3" y="162.1">1</text>
<text x="28.6" y="165.9">VOUT VOUT</text>
<text x="28.6" y="163.3">GND</text>
<text x="43.1" y="164.6">4</text>
<text x="28.6" y="168.4">VIN</text>
<text x="59.4" y="168.4">1</text>
<text x="73.4" y="168.4">2</text>
</g>
<g font-size="1.6" fill="#000080">
<text x="121.7" y="22.3">H3</text>
<text x="213.1" y="22.3">H5</text>
<text x="121.7" y="46.4">H4</text>
<text x="213.1" y="46.4">H6</text>
<text x="176.3" y="65.5">SW3</text>
<text x="180.1" y="101">R21</text>
<text x="49.3" y="111.2">C7</text>
<text x="82.3" y="111.2">C8</text>
<text x="72.1" y="173.4">C26</text>
</g>
</svg>
